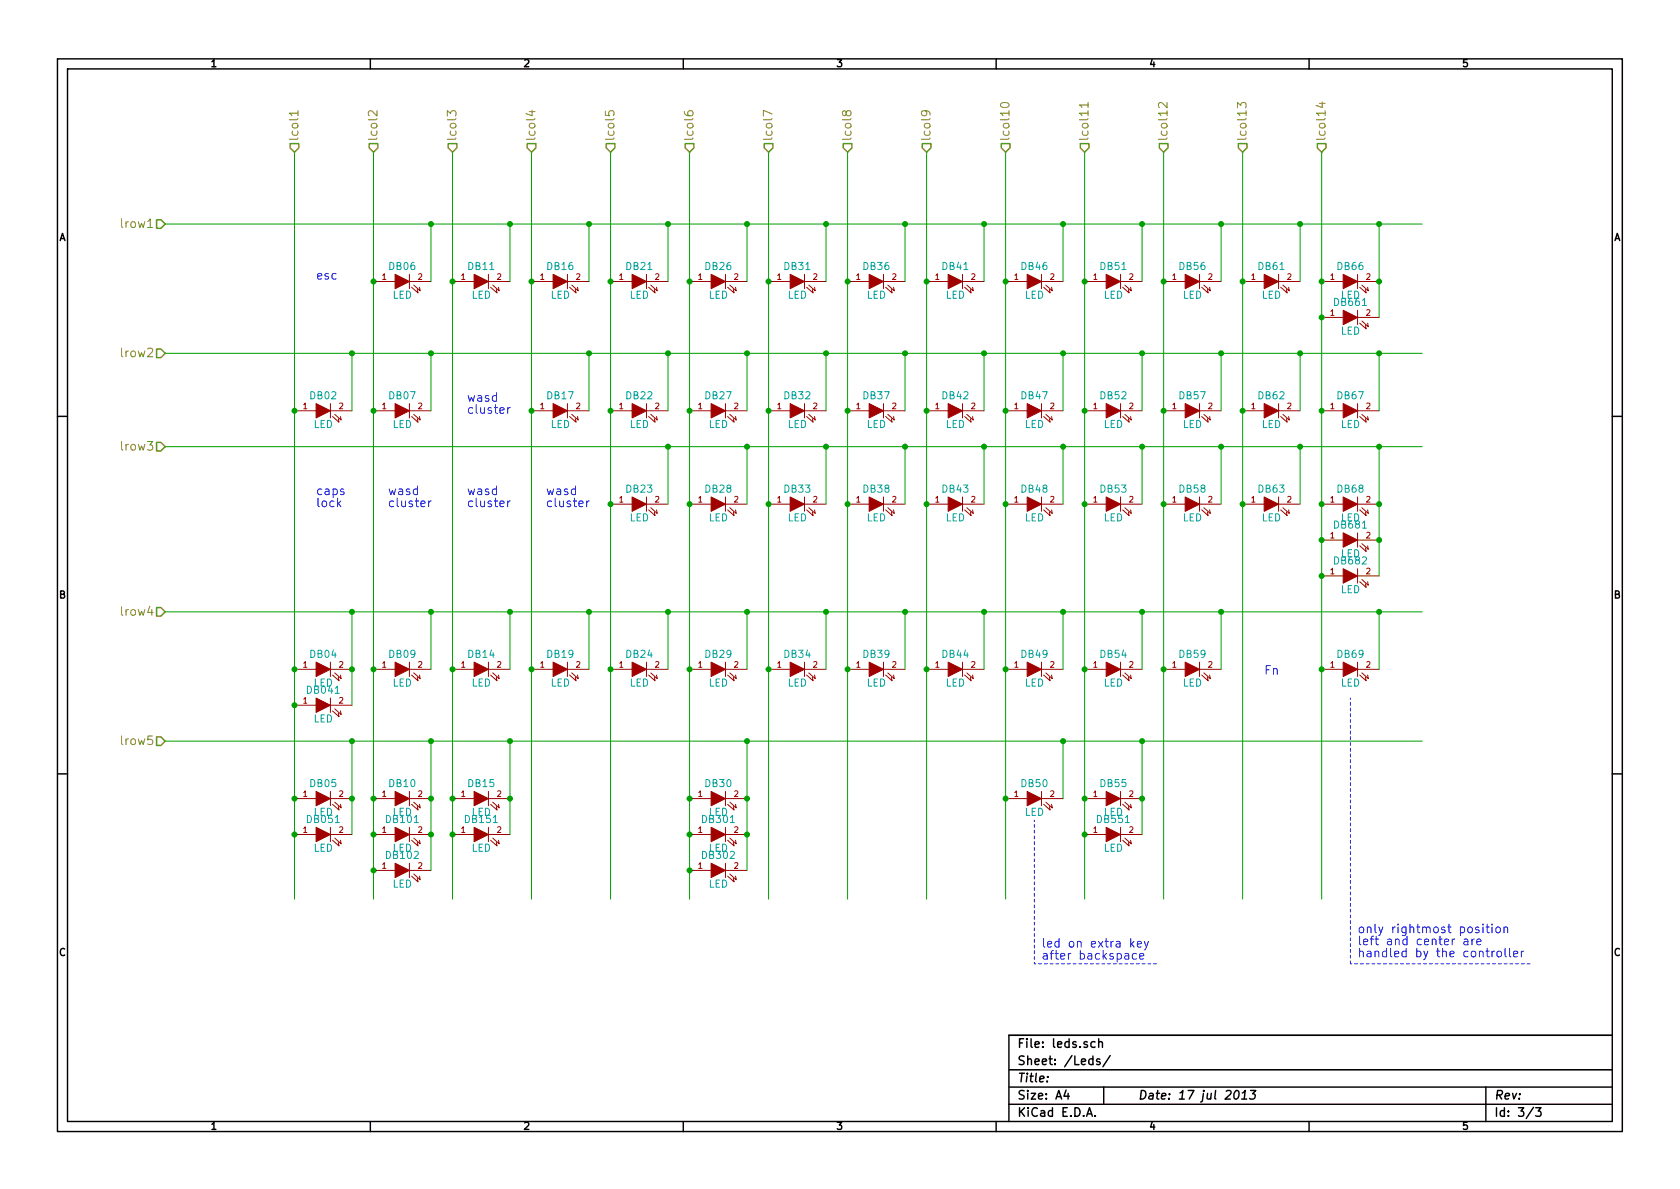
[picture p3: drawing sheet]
<svg xmlns="http://www.w3.org/2000/svg" width="297mm" height="210mm" viewBox="0 0 297 210" stroke-linecap="round" stroke-linejoin="round" font-family="sans-serif">
<g fill="none" stroke="#000" stroke-width=".25">
<path d="M10.2 10.4h276.6v189.7h-276.6zM11.9 12.2h273.2v186.1h-273.2zM65.5 10.4v1.8M120.8 10.4v1.8M176.1 10.4v1.8M231.4 10.4v1.8M10.2 73.6h1.7M285.1 73.6h1.7M10.2 136.8h1.7M285.1 136.8h1.7M65.5 198.3v1.8M120.8 198.3v1.8"/>
<path d="M176.1 198.3v1.8M178.4 189.2h106.7M178.4 195.3h106.7M178.4 192.2h106.7M185.2 190.4v.1M188.5 192.8l-.4 1h1M188.8 193.3v1.1M192.1 197.4l.5-1.5 .5 1.5M192.3 197h.7M193.2 187.3a.48 .48 0 0 0-.6 .1v.7l.2 .2 .4-.1M193.2 186.7v1.6M193.6 197.3v.1"/>
<path d="M193.6 184.3a.48 .48 0 0 0-.6 0v.8l.2 .1 .4-.1M194.3 184.3a.36 .36 0 0 1 .6 .1v.8M194.3 183.7v1.5M194.5 187.3l-.4-.1-.2 .3 .1 .2 .5 .1v.4h-.6M195.1 192.2v3.1M196.3 186.7l-1.3 1.9M218.4 193l.4-.2a.88 .88 0 0 1-.3 1.6l-.3-.3a1.19 1.19 0 0 1 .2-1.1zM219.5 194.4h.9M219.7 193.3l.5-.5-.2 1.6M221.1 192.8h.9l-.5 .6 .3 .1 .1 .2v.4l-.3 .3-.7-.2M231.4 198.3v1.8M262.7 192.2v6.1"/>
<path d="M271.1 195.8l-1.3 2M271.5 195.9h1l-.5 .6 .4 .1v.7l-.2 .1-.7-.1M285.1 183.1h-106.7v15.2"/>
</g>
<g fill="none" stroke="#a00000" stroke-width=".18">
<path d="M66 49.8h3.8M72.4 49.8h3.8M72.4 48.5v2.5M72.8 50.8l1.1 1-.1-.6M73.2 50.4l1.1 1-.1-.6M80 49.8h3.8M86.4 49.8h3.8M86.4 48.5v2.5M86.7 50.8l1.2 1-.1-.6M87.1 50.4l1.2 1-.2-.6M94 49.8h3.8M100.3 49.8h3.8"/>
<path d="M100.3 48.5v2.5M100.7 50.8l1.2 1-.2-.6M101.1 50.4l1.1 1-.1-.6M107.9 49.8h3.9M114.3 48.5v2.5M114.3 49.8h3.8M114.7 50.8l1.1 1-.1-.6M115.1 50.4l1.1 1-.1-.6M121.9 49.8h3.8M128.3 49.8h3.8M128.3 48.5v2.5M128.7 50.8l1.1 1-.1-.6"/>
<path d="M129 50.4l1.2 1-.2-.6M135.9 49.8h3.8M142.2 49.8h3.8M142.2 48.5v2.5M142.6 50.8l1.2 1-.2-.6M143 50.4l1.1 1-.1-.6M149.9 49.8h3.8M156.2 49.8h3.8M156.2 48.5v2.5M156.6 50.8l1.1 1-.1-.6M157 50.4l1.1 1-.1-.6M163.8 49.8h3.8"/>
<path d="M170.2 49.8h3.8M170.2 48.5v2.5M170.6 50.8l1.1 1-.1-.6M170.9 50.4l1.2 1-.1-.6M177.8 49.8h3.8M184.1 49.8h3.9M184.1 48.5v2.5M184.5 50.8l1.2 1-.2-.6M184.9 50.4l1.2 1-.2-.6M191.8 49.8h3.8M198.1 49.8h3.8M198.1 48.5v2.5"/>
<path d="M198.5 50.8l1.1 1-.1-.6M198.9 50.4l1.1 1-.1-.6M205.7 49.8h3.8M212.1 49.8h3.8M212.1 48.5v2.5M212.5 50.8l1.1 1-.1-.6M212.9 50.4l1.1 1-.1-.6M219.7 49.8h3.8M226.1 49.8h3.8M226.1 48.5v2.5M226.4 50.8l1.2 1-.1-.6M226.8 50.4l1.2 1-.2-.6"/>
<path d="M233.7 49.8h3.8M233.7 56.1h3.8M240 49.8h3.8M240 48.5v2.5M240 54.9v2.5M240 56.1h3.8M240.4 50.8l1.2 1-.2-.6M240.4 57.1l1.2 1.1-.2-.7M240.8 50.4l1.1 1-.1-.6M240.8 56.8l1.1 1-.1-.7M52.1 72.6h3.8M58.4 72.6h3.8"/>
<path d="M58.4 71.4v2.5M58.8 73.7l1.1 1-.1-.7M59.2 73.3l1.1 1-.1-.6M66 72.6h3.8M72.4 71.4v2.5M72.4 72.6h3.8M72.8 73.7l1.1 1-.1-.7M73.2 73.3l1.1 1-.1-.6M94 72.6h3.8M100.3 71.4v2.5M100.3 72.6h3.8M100.7 73.7l1.2 1-.2-.7"/>
<path d="M101.1 73.3l1.1 1-.1-.6M107.9 72.6h3.9M114.3 71.4v2.5M114.3 72.6h3.8M114.7 73.7l1.1 1-.1-.7M115.1 73.3l1.1 1-.1-.6M121.9 72.6h3.8M128.3 71.4v2.5M128.3 72.6h3.8M128.7 73.7l1.1 1-.1-.7M129 73.3l1.2 1-.2-.6M135.9 72.6h3.8"/>
<path d="M142.2 71.4v2.5M142.2 72.6h3.8M142.6 73.7l1.2 1-.2-.7M143 73.3l1.1 1-.1-.6M149.9 72.6h3.8M156.2 71.4v2.5M156.2 72.6h3.8M156.6 73.7l1.1 1-.1-.7M157 73.3l1.1 1-.1-.6M163.8 72.6h3.8M170.2 71.4v2.5M170.2 72.6h3.8"/>
<path d="M170.6 73.7l1.1 1-.1-.7M170.9 73.3l1.2 1-.1-.6M177.8 72.6h3.8M184.1 71.4v2.5M184.1 72.6h3.9M184.5 73.7l1.2 1-.2-.7M184.9 73.3l1.2 1-.2-.6M191.8 72.6h3.8M198.1 71.4v2.5M198.1 72.6h3.8M198.5 73.7l1.1 1-.1-.7M198.9 73.3l1.1 1-.1-.6"/>
<path d="M205.7 72.6h3.8M212.1 71.4v2.5M212.1 72.6h3.8M212.5 73.7l1.1 1-.1-.7M212.9 73.3l1.1 1-.1-.6M219.7 72.6h3.8M226.1 71.4v2.5M226.1 72.6h3.8M226.4 73.7l1.2 1-.1-.7M226.8 73.3l1.2 1-.2-.6M233.7 72.6h3.8M240 71.4v2.5"/>
<path d="M240 72.6h3.8M240.4 73.7l1.2 1-.2-.7M240.8 73.3l1.1 1-.1-.6M107.9 89.1h3.9M114.3 87.9v2.5M114.3 89.1h3.8M114.7 90.2l1.1 1-.1-.7M115.1 89.8l1.1 1-.1-.6M121.9 89.1h3.8M128.3 87.9v2.5M128.3 89.1h3.8M128.7 90.2l1.1 1-.1-.7"/>
<path d="M129 89.8l1.2 1-.2-.6M135.9 89.1h3.8M142.2 87.9v2.5M142.2 89.1h3.8M142.6 90.2l1.2 1-.2-.7M143 89.8l1.1 1-.1-.6M149.9 89.1h3.8M156.2 87.9v2.5M156.2 89.1h3.8M156.6 90.2l1.1 1-.1-.7M157 89.8l1.1 1-.1-.6M163.8 89.1h3.8"/>
<path d="M170.2 87.9v2.5M170.2 89.1h3.8M170.6 90.2l1.1 1-.1-.7M170.9 89.8l1.2 1-.1-.6M177.8 89.1h3.8M184.1 87.9v2.5M184.1 89.1h3.9M184.5 90.2l1.2 1-.2-.7M184.9 89.8l1.2 1-.2-.6M191.8 89.1h3.8M198.1 87.9v2.5M198.1 89.1h3.8"/>
<path d="M198.5 90.2l1.1 1-.1-.7M198.9 89.8l1.1 1-.1-.6M205.7 89.1h3.8M212.1 87.9v2.5M212.1 89.1h3.8M212.5 90.2l1.1 1-.1-.7M212.9 89.8l1.1 1-.1-.6M219.7 89.1h3.8M226.1 87.9v2.5M226.1 89.1h3.8M226.4 90.2l1.2 1-.1-.7M226.8 89.8l1.2 1-.2-.6"/>
<path d="M233.7 89.1h3.8M233.7 95.5h3.8M240 87.9v2.5M240 94.2v2.6M240 89.1h3.8M240 95.5h3.8M240.4 90.2l1.2 1-.2-.7M240.4 96.5l1.2 1-.2-.6M240.8 89.8l1.1 1-.1-.6M240.8 96.1l1.1 1-.1-.6M52.1 118.4h3.8M58.4 117.1v2.5"/>
<path d="M58.4 118.4h3.8M58.8 119.4l1.1 1-.1-.6M59.2 119l1.1 1-.1-.6M66 118.4h3.8M72.4 117.1v2.5M72.4 118.4h3.8M72.8 119.4l1.1 1-.1-.6M73.2 119l1.1 1-.1-.6M80 118.4h3.8M86.4 117.1v2.5M86.4 118.4h3.8M86.7 119.4l1.2 1-.1-.6"/>
<path d="M87.1 119l1.2 1-.2-.6M94 118.4h3.8M100.3 117.1v2.5M100.3 118.4h3.8M100.7 119.4l1.2 1-.2-.6M101.1 119l1.1 1-.1-.6M107.9 118.4h3.9M114.3 117.1v2.5M114.3 118.4h3.8M114.7 119.4l1.1 1-.1-.6M115.1 119l1.1 1-.1-.6M121.9 118.4h3.8"/>
<path d="M128.3 117.1v2.5M128.3 118.4h3.8M128.7 119.4l1.1 1-.1-.6M129 119l1.2 1-.2-.6M135.9 118.4h3.8M142.2 117.1v2.5M142.2 118.4h3.8M142.6 119.4l1.2 1-.2-.6M143 119l1.1 1-.1-.6M149.9 118.4h3.8M156.2 117.1v2.5M156.2 118.4h3.8"/>
<path d="M156.6 119.4l1.1 1-.1-.6M157 119l1.1 1-.1-.6M163.8 118.4h3.8M170.2 117.1v2.5M170.2 118.4h3.8M170.6 119.4l1.1 1-.1-.6M170.9 119l1.2 1-.1-.6M177.8 118.4h3.8M184.1 117.1v2.5M184.1 118.4h3.9M184.5 119.4l1.2 1-.2-.6M184.9 119l1.2 1-.2-.6"/>
<path d="M191.8 118.4h3.8M198.1 117.1v2.5M198.1 118.4h3.8M198.5 119.4l1.1 1-.1-.6M198.9 119l1.1 1-.1-.6M205.7 118.4h3.8M212.1 117.1v2.5M212.1 118.4h3.8M212.5 119.4l1.1 1-.1-.6M212.9 119l1.1 1-.1-.6M233.7 118.4h3.8M233.7 101.8h3.8"/>
<path d="M240 100.6v2.5M240 117.1v2.5M240 118.4h3.8M240 101.8h3.8M240.4 119.4l1.2 1-.2-.6M240.4 102.9l1.2 1-.2-.7M240.8 119l1.1 1-.1-.6M240.8 102.5l1.1 1-.1-.6M52.1 124.7h3.8M58.4 123.4v2.6M58.4 139.9v2.6M58.4 124.7h3.8"/>
<path d="M58.8 125.7l1.1 1-.1-.6M59.2 125.3l1.1 1.1-.1-.7M72.4 139.9v2.6M86.4 139.9v2.6M128.3 139.9v2.6M184.1 139.9v2.6M198.1 139.9v2.6M52.1 141.2h3.8M52.1 147.6h3.8M58.4 146.3v2.5M58.4 141.2h3.8M58.4 147.6h3.8"/>
<path d="M58.8 142.2l1.1 1.1-.1-.7M58.8 148.6l1.1 1-.1-.6M59.2 141.9l1.1 1-.1-.7M59.2 148.2l1.1 1-.1-.6M66 141.2h3.8M66 147.6h3.8M66 153.9h3.8M72.4 146.3v2.5M72.4 152.6v2.6M72.4 141.2h3.8M72.4 147.6h3.8M72.4 153.9h3.8"/>
<path d="M72.8 142.2l1.1 1.1-.1-.7M72.8 148.6l1.1 1-.1-.6M72.8 154.9l1.1 1.1-.1-.7M73.2 141.9l1.1 1-.1-.7M73.2 148.2l1.1 1-.1-.6M73.2 154.6l1.1 1-.1-.7M80 141.2h3.8M80 147.6h3.8M86.4 146.3v2.5M86.4 141.2h3.8M86.4 147.6h3.8M86.7 142.2l1.2 1.1-.1-.7"/>
<path d="M86.7 148.6l1.2 1-.1-.6M87.1 141.9l1.2 1-.2-.7M87.1 148.2l1.2 1-.2-.6M121.9 141.2h3.8M121.9 147.6h3.8M121.9 153.9h3.8M128.3 146.3v2.5M128.3 152.6v2.6M128.3 141.2h3.8M128.3 147.6h3.8M128.3 153.9h3.8M128.7 142.2l1.1 1.1-.1-.7"/>
<path d="M128.7 148.6l1.1 1-.1-.6M128.7 154.9l1.1 1.1-.1-.7M129 141.9l1.2 1-.2-.7M129 148.2l1.2 1-.2-.6M129 154.6l1.2 1-.2-.7M177.8 141.2h3.8M184.1 141.2h3.9M184.5 142.2l1.2 1.1-.2-.7M184.9 141.9l1.2 1-.2-.7M191.8 141.2h3.8M191.8 147.6h3.8M198.1 146.3v2.5"/>
<path d="M198.1 141.2h3.8M198.1 147.6h3.8M198.5 142.2l1.1 1.1-.1-.7M198.5 148.6l1.1 1-.1-.6M198.9 141.9l1.1 1-.1-.7M198.9 148.2l1.1 1-.1-.6"/>
</g>
<g fill="#a00000" stroke="#a00000" stroke-width=".18">
<path d="M111.8 48.5l2.5 1.3-2.5 1.2z"/>
<path d="M125.7 48.5l2.6 1.3-2.6 1.2z"/>
<path d="M139.7 48.5l2.5 1.3-2.5 1.2z"/>
<path d="M153.7 48.5l2.5 1.3-2.5 1.2z"/>
<path d="M69.8 48.5l2.6 1.3-2.6 1.2z"/>
<path d="M83.8 48.5l2.6 1.3-2.6 1.2z"/>
<path d="M97.8 48.5l2.5 1.3-2.5 1.2z"/>
<path d="M223.5 48.5l2.6 1.3-2.6 1.2z"/>
<path d="M237.5 48.5l2.5 1.3-2.5 1.2z"/>
<path d="M167.6 48.5l2.6 1.3-2.6 1.2z"/>
<path d="M181.6 48.5l2.5 1.3-2.5 1.2z"/>
<path d="M195.6 48.5l2.5 1.3-2.5 1.2z"/>
<path d="M209.5 48.5l2.6 1.3-2.6 1.2z"/>
<path d="M111.8 71.4l2.5 1.2-2.5 1.3z"/>
<path d="M125.7 71.4l2.6 1.2-2.6 1.3z"/>
<path d="M139.7 71.4l2.5 1.2-2.5 1.3z"/>
<path d="M153.7 71.4l2.5 1.2-2.5 1.3z"/>
<path d="M55.9 71.4l2.5 1.2-2.5 1.3z"/>
<path d="M69.8 71.4l2.6 1.2-2.6 1.3z"/>
<path d="M97.8 71.4l2.5 1.2-2.5 1.3z"/>
<path d="M223.5 71.4l2.6 1.2-2.6 1.3z"/>
<path d="M237.5 71.4l2.5 1.2-2.5 1.3z"/>
<path d="M167.6 71.4l2.6 1.2-2.6 1.3z"/>
<path d="M181.6 71.4l2.5 1.2-2.5 1.3z"/>
<path d="M195.6 71.4l2.5 1.2-2.5 1.3z"/>
<path d="M209.5 71.4l2.6 1.2-2.6 1.3z"/>
<path d="M111.8 87.9l2.5 1.2-2.5 1.3z"/>
<path d="M125.7 87.9l2.6 1.2-2.6 1.3z"/>
<path d="M139.7 87.9l2.5 1.2-2.5 1.3z"/>
<path d="M153.7 87.9l2.5 1.2-2.5 1.3z"/>
<path d="M223.5 87.9l2.6 1.2-2.6 1.3z"/>
<path d="M237.5 87.9l2.5 1.2-2.5 1.3z"/>
<path d="M167.6 87.9l2.6 1.2-2.6 1.3z"/>
<path d="M181.6 87.9l2.5 1.2-2.5 1.3z"/>
<path d="M195.6 87.9l2.5 1.2-2.5 1.3z"/>
<path d="M209.5 87.9l2.6 1.2-2.6 1.3z"/>
<path d="M111.8 117.1l2.5 1.3-2.5 1.2z"/>
<path d="M125.7 117.1l2.6 1.3-2.6 1.2z"/>
<path d="M139.7 117.1l2.5 1.3-2.5 1.2z"/>
<path d="M153.7 117.1l2.5 1.3-2.5 1.2z"/>
<path d="M55.9 117.1l2.5 1.3-2.5 1.2z"/>
<path d="M69.8 117.1l2.6 1.3-2.6 1.2z"/>
<path d="M83.8 117.1l2.6 1.3-2.6 1.2z"/>
<path d="M97.8 117.1l2.5 1.3-2.5 1.2z"/>
<path d="M167.6 117.1l2.6 1.3-2.6 1.2z"/>
<path d="M181.6 117.1l2.5 1.3-2.5 1.2z"/>
<path d="M195.6 117.1l2.5 1.3-2.5 1.2z"/>
<path d="M209.5 117.1l2.6 1.3-2.6 1.2z"/>
<path d="M55.9 139.9l2.5 1.3-2.5 1.3z"/>
<path d="M69.8 139.9l2.6 1.3-2.6 1.3z"/>
<path d="M83.8 139.9l2.6 1.3-2.6 1.3z"/>
<path d="M181.6 139.9l2.5 1.3-2.5 1.3z"/>
<path d="M195.6 139.9l2.5 1.3-2.5 1.3z"/>
<path d="M125.7 139.9l2.6 1.3-2.6 1.3z"/>
<path d="M195.6 146.3l2.5 1.3-2.5 1.2z"/>
<path d="M125.7 146.3l2.6 1.3-2.6 1.2z"/>
<path d="M125.7 152.6l2.6 1.3-2.6 1.3z"/>
<path d="M55.9 146.3l2.5 1.3-2.5 1.2z"/>
<path d="M69.8 146.3l2.6 1.3-2.6 1.2z"/>
<path d="M69.8 152.6l2.6 1.3-2.6 1.3z"/>
<path d="M83.8 146.3l2.6 1.3-2.6 1.2z"/>
<path d="M237.5 117.1l2.5 1.3-2.5 1.2z"/>
<path d="M55.9 123.4l2.5 1.3-2.5 1.3z"/>
<path d="M237.5 54.9l2.5 1.2-2.5 1.3z"/>
<path d="M237.5 94.2l2.5 1.3-2.5 1.3z"/>
<path d="M237.5 100.6l2.5 1.2-2.5 1.3z"/>
</g>
<g fill="none" stroke="#00f" stroke-width=".18">
<path d="M89.8 72.1v1M90.2 72.1l-.3 .1-.1 .2M75.8 88.6v1M76.2 88.6l-.3 .1-.1 .2M89.8 88.6v1M90.2 88.6l-.3 .1-.1 .2M103.7 88.6v1M104.2 88.6l-.3 .1-.2 .2M199.9 166v1.5M200.1 166.9l.4 .6M200.5 166.5l-.6 .6M200.9 168.7a.48 .48 0 0 0-.6 .1v.7l.2 .1 .4-.1"/>
<path d="M201.1 167l.7-.2v-.3h-.5l-.2 .2 .1 .7h.6M201.5 169.1l.7-.1v-.3l-.5-.1-.2 .2 .1 .7h.6M202.3 166.5l.4 1M203 166.5l-.5 1.4-.2 .1M258.9 166.1h.6v1M259.5 166.4l-.5 .1a.3 .3 0 0 0-.2 .3 .3 .3 0 0 0 .2 .3l.5-.1M260.2 166.1v1M260.7 166.1h-.3l-.2 .3M261.1 166.6l.7-.2v-.3h-.5l-.2 .2 .1 .7h.6M262.2 163.4v.2M262.2 163.9v1M262.7 163.9h.6"/>
<path d="M262.9 163.4v1.3l.4 .2M263.8 163.4v.2M263.8 163.9v1M264.2 168.2l-.2 .1-.2 .2M264.5 164.1l.3-.2 .4 .2v.7l-.2 .1-.5-.1zM264.7 168.3l.3-.1 .4 .1v.8l-.2 .1-.5-.1zM265.9 164.1l.1-.1a.36 .36 0 0 1 .6 .2v.7M265.9 163.9v1M266.1 167.7v1.3l.2 .2M266.9 167.7v1.3l.2 .2M267.6 168.7l.8-.1-.1-.3-.5-.1-.2 .2 .1 .7h.6M269 168.2v1"/>
<path d="M269.4 168.2l-.3 .1-.1 .2"/>
</g>
<g fill="none" stroke="#00a000" stroke-width=".18">
<path d="M29.2 39.6h222.3M52.1 26.9v132.1M66 26.9v132.1M76.2 39.6v10.2M80 26.9v132.1M90.2 39.6v10.2M94 26.9v132.1M104.1 39.6v10.2M107.9 26.9v132.1M118.1 39.6v10.2M121.9 26.9v132.1M132.1 39.6v10.2"/>
<path d="M135.9 26.9v132.1M146 39.6v10.2M149.9 26.9v132.1M160 39.6v10.2M163.8 26.9v132.1M174 39.6v10.2M177.8 26.9v132.1M188 39.6v10.2M191.8 26.9v132.1M201.9 39.6v10.2M205.7 26.9v132.1M215.9 39.6v10.2"/>
<path d="M219.7 26.9v132.1M229.9 39.6v10.2M233.7 26.9v132.1M243.8 39.6v16.5M29.2 62.5h222.3M29.2 79h222.3M62.2 62.5v10.1M76.2 62.5v10.1M104.1 62.5v10.1M118.1 62.5v10.1M118.1 79v10.1M132.1 62.5v10.1"/>
<path d="M132.1 79v10.1M146 62.5v10.1M146 79v10.1M160 62.5v10.1M160 79v10.1M174 62.5v10.1M174 79v10.1M188 62.5v10.1M188 79v10.1M201.9 62.5v10.1M201.9 79v10.1M215.9 62.5v10.1"/>
<path d="M215.9 79v10.1M229.9 62.5v10.1M229.9 79v10.1M243.8 62.5v10.1M243.8 79v22.8M29.2 108.2h222.3M62.2 108.2v16.5M76.2 108.2v10.2M90.2 108.2v10.2M104.1 108.2v10.2M118.1 108.2v10.2M132.1 108.2v10.2"/>
<path d="M146 108.2v10.2M160 108.2v10.2M174 108.2v10.2M188 108.2v10.2M201.9 108.2v10.2M215.9 108.2v10.2M243.8 108.2v10.2M29.2 131.1h222.3M62.2 131.1v16.5M76.2 131.1v22.8M90.2 131.1v16.5M132.1 131.1v22.8"/>
<path d="M188 131.1v10.1M201.9 131.1v16.5"/>
</g>
<g fill="#00a000" stroke="#00a000" stroke-width=".25">
<circle cx="66" cy="49.8" r=".41"/>
<circle cx="76.2" cy="39.6" r=".41"/>
<circle cx="80" cy="49.8" r=".41"/>
<circle cx="90.2" cy="39.6" r=".41"/>
<circle cx="94" cy="49.8" r=".41"/>
<circle cx="104.1" cy="39.6" r=".41"/>
<circle cx="107.9" cy="49.8" r=".41"/>
<circle cx="118.1" cy="39.6" r=".41"/>
<circle cx="121.9" cy="49.8" r=".41"/>
<circle cx="132.1" cy="39.6" r=".41"/>
<circle cx="135.9" cy="49.8" r=".41"/>
<circle cx="146" cy="39.6" r=".41"/>
<circle cx="149.9" cy="49.8" r=".41"/>
<circle cx="160" cy="39.6" r=".41"/>
<circle cx="163.8" cy="49.8" r=".41"/>
<circle cx="174" cy="39.6" r=".41"/>
<circle cx="177.8" cy="49.8" r=".41"/>
<circle cx="188" cy="39.6" r=".41"/>
<circle cx="191.8" cy="49.8" r=".41"/>
<circle cx="201.9" cy="39.6" r=".41"/>
<circle cx="205.7" cy="49.8" r=".41"/>
<circle cx="215.9" cy="39.6" r=".41"/>
<circle cx="219.7" cy="49.8" r=".41"/>
<circle cx="229.9" cy="39.6" r=".41"/>
<circle cx="233.7" cy="49.8" r=".41"/>
<circle cx="243.8" cy="39.6" r=".41"/>
<circle cx="52.1" cy="72.6" r=".41"/>
<circle cx="62.2" cy="62.5" r=".41"/>
<circle cx="66" cy="72.6" r=".41"/>
<circle cx="76.2" cy="62.5" r=".41"/>
<circle cx="94" cy="72.6" r=".41"/>
<circle cx="104.1" cy="62.5" r=".41"/>
<circle cx="107.9" cy="72.6" r=".41"/>
<circle cx="118.1" cy="62.5" r=".41"/>
<circle cx="121.9" cy="72.6" r=".41"/>
<circle cx="132.1" cy="62.5" r=".41"/>
<circle cx="135.9" cy="72.6" r=".41"/>
<circle cx="146" cy="62.5" r=".41"/>
<circle cx="149.9" cy="72.6" r=".41"/>
<circle cx="160" cy="62.5" r=".41"/>
<circle cx="163.8" cy="72.6" r=".41"/>
<circle cx="174" cy="62.5" r=".41"/>
<circle cx="177.8" cy="72.6" r=".41"/>
<circle cx="188" cy="62.5" r=".41"/>
<circle cx="191.8" cy="72.6" r=".41"/>
<circle cx="201.9" cy="62.5" r=".41"/>
<circle cx="205.7" cy="72.6" r=".41"/>
<circle cx="215.9" cy="62.5" r=".41"/>
<circle cx="219.7" cy="72.6" r=".41"/>
<circle cx="229.9" cy="62.5" r=".41"/>
<circle cx="233.7" cy="72.6" r=".41"/>
<circle cx="243.8" cy="62.5" r=".41"/>
<circle cx="52.1" cy="118.4" r=".41"/>
<circle cx="62.2" cy="108.2" r=".41"/>
<circle cx="66" cy="118.4" r=".41"/>
<circle cx="76.2" cy="108.2" r=".41"/>
<circle cx="80" cy="118.4" r=".41"/>
<circle cx="90.2" cy="108.2" r=".41"/>
<circle cx="94" cy="118.4" r=".41"/>
<circle cx="104.1" cy="108.2" r=".41"/>
<circle cx="107.9" cy="118.4" r=".41"/>
<circle cx="118.1" cy="108.2" r=".41"/>
<circle cx="121.9" cy="118.4" r=".41"/>
<circle cx="132.1" cy="108.2" r=".41"/>
<circle cx="135.9" cy="118.4" r=".41"/>
<circle cx="146" cy="108.2" r=".41"/>
<circle cx="149.9" cy="118.4" r=".41"/>
<circle cx="160" cy="108.2" r=".41"/>
<circle cx="163.8" cy="118.4" r=".41"/>
<circle cx="174" cy="108.2" r=".41"/>
<circle cx="177.8" cy="118.4" r=".41"/>
<circle cx="188" cy="108.2" r=".41"/>
<circle cx="191.8" cy="118.4" r=".41"/>
<circle cx="201.9" cy="108.2" r=".41"/>
<circle cx="205.7" cy="118.4" r=".41"/>
<circle cx="215.9" cy="108.2" r=".41"/>
<circle cx="107.9" cy="89.1" r=".41"/>
<circle cx="118.1" cy="79" r=".41"/>
<circle cx="121.9" cy="89.1" r=".41"/>
<circle cx="132.1" cy="79" r=".41"/>
<circle cx="135.9" cy="89.1" r=".41"/>
<circle cx="146" cy="79" r=".41"/>
<circle cx="149.9" cy="89.1" r=".41"/>
<circle cx="160" cy="79" r=".41"/>
<circle cx="163.8" cy="89.1" r=".41"/>
<circle cx="174" cy="79" r=".41"/>
<circle cx="177.8" cy="89.1" r=".41"/>
<circle cx="188" cy="79" r=".41"/>
<circle cx="191.8" cy="89.1" r=".41"/>
<circle cx="201.9" cy="79" r=".41"/>
<circle cx="205.7" cy="89.1" r=".41"/>
<circle cx="215.9" cy="79" r=".41"/>
<circle cx="219.7" cy="89.1" r=".41"/>
<circle cx="229.9" cy="79" r=".41"/>
<circle cx="233.7" cy="89.1" r=".41"/>
<circle cx="243.8" cy="79" r=".41"/>
<circle cx="52.1" cy="141.2" r=".41"/>
<circle cx="62.2" cy="131.1" r=".41"/>
<circle cx="66" cy="141.2" r=".41"/>
<circle cx="76.2" cy="131.1" r=".41"/>
<circle cx="80" cy="141.2" r=".41"/>
<circle cx="90.2" cy="131.1" r=".41"/>
<circle cx="132.1" cy="131.1" r=".41"/>
<circle cx="177.8" cy="141.2" r=".41"/>
<circle cx="188" cy="131.1" r=".41"/>
<circle cx="191.8" cy="141.2" r=".41"/>
<circle cx="201.9" cy="131.1" r=".41"/>
<circle cx="121.9" cy="141.2" r=".41"/>
<circle cx="201.9" cy="141.2" r=".41"/>
<circle cx="191.8" cy="147.6" r=".41"/>
<circle cx="132.1" cy="141.2" r=".41"/>
<circle cx="132.1" cy="147.6" r=".41"/>
<circle cx="121.9" cy="147.6" r=".41"/>
<circle cx="121.9" cy="153.9" r=".41"/>
<circle cx="62.2" cy="141.2" r=".41"/>
<circle cx="52.1" cy="147.6" r=".41"/>
<circle cx="76.2" cy="141.2" r=".41"/>
<circle cx="76.2" cy="147.6" r=".41"/>
<circle cx="66" cy="147.6" r=".41"/>
<circle cx="66" cy="153.9" r=".41"/>
<circle cx="80" cy="147.6" r=".41"/>
<circle cx="90.2" cy="141.2" r=".41"/>
<circle cx="233.7" cy="118.4" r=".41"/>
<circle cx="243.8" cy="108.2" r=".41"/>
<circle cx="62.2" cy="118.4" r=".41"/>
<circle cx="52.1" cy="124.7" r=".41"/>
<circle cx="243.8" cy="49.8" r=".41"/>
<circle cx="233.7" cy="56.1" r=".41"/>
<circle cx="243.8" cy="89.1" r=".41"/>
<circle cx="243.8" cy="95.5" r=".41"/>
<circle cx="233.7" cy="95.5" r=".41"/>
<circle cx="233.7" cy="101.8" r=".41"/>
</g>
<path d="M238.8 123.4v47M182.9 145v25.4M182.9 170.4h21.6M238.8 170.4h31.7" fill="none" stroke="#00f" stroke-width=".18" stroke-dasharray=".5" stroke-dashoffset=".3"/>
<g fill="none" stroke="#808000" stroke-width=".25">
<path d="M27.7 38.9h.7l.8 .7-.8 .8h-.7zM51.3 25.4h1.5v.8l-.7 .7-.8-.7zM65.3 25.4h1.5v.8l-.8 .7-.7-.7zM79.2 25.4h1.6v.8l-.8 .7-.8-.7zM93.2 25.4h1.5v.8l-.7 .7-.8-.7zM107.2 25.4h1.5v.8l-.8 .7-.7-.7zM121.2 25.4h1.5v.8l-.8 .7-.7-.7zM135.1 25.4h1.6v.8l-.8 .7-.8-.7zM149.1 25.4h1.5v.8l-.7 .7-.8-.7zM163.1 25.4h1.5v.8l-.8 .7-.7-.7zM177 25.4h1.6v.8l-.8 .7-.8-.7zM191 25.4h1.5v.8l-.7 .7-.8-.7z"/>
<path d="M205 25.4h1.5v.8l-.8 .7-.7-.7zM218.9 25.4h1.6v.8l-.8 .7-.8-.7zM232.9 25.4h1.5v.8l-.7 .7-.8-.7zM27.7 61.7h.7l.8 .8-.8 .7h-.7zM27.7 78.2h.7l.8 .8-.8 .8h-.7zM27.7 107.4h.7l.8 .8-.8 .8h-.7zM27.7 130.3h.7l.8 .8-.8 .7h-.7z"/>
</g>
<g fill="none" stroke="#808000" stroke-width=".18">
<path d="M52.7 19.6v.9M66.6 19.6v.9l-.8-.8-.2-.1-.3 .1-.2 .2v.3l.2 .3M93.6 19.7h1M94.1 19.5v1l-1.1-.4M107 19.7v.7l.8 .1-.2-.3 .1-.5 .2-.1 .5 .1 .2 .2-.2 .6M121 19.7a.62 .62 0 0 0 .7 .8h.6l.2-.3-.1-.5h-.7a.48 .48 0 0 0 0 .7l.2 .1M149.6 19.9l.3-.3h.3l.3 .3v.3l-.2 .2-.4 .1-.3-.3-.1-.5-.2-.1-.2 .1a.48 .48 0 0 0 0 .7l.2 .1 .3-.3M163.6 19.6l.3 .3-.1 .4-.2 .2-.5-.1a.48 .48 0 0 1 0-.7 1.16 1.16 0 0 1 1.3 .2v.4M177 18.4a.98 .98 0 0 1 1.4 .1 .82 .82 0 0 1-.6 .6 .82 .82 0 0 1-.8-.3zM192.4 18.6h-1.5l.4 .4M192.4 18.1v.9M206.3 18.1v1l-.8-.9-.2-.1-.3 .1-.2 .2v.4l.2 .2"/>
<path d="M218.8 19.1v-1l.6 .5 .1-.4h.7l.1 .2-.1 .7M233.3 18.3h1M233.8 18.1v.9l-1.1-.4M52.7 20h-1.5l.4 .5M79.1 20.5v-.9l.6 .5 .1-.4h.7l.1 .2-.1 .6M136.5 20.2l-1.5-.7v1"/>
</g>
<g font-size="2.1" fill="#808000">
<text x="52.8" y="25" transform="rotate(-90 52.8 25)">lcol1</text>
<text x="66.8" y="25" transform="rotate(-90 66.8 25)">lcol2</text>
<text x="80.8" y="25" transform="rotate(-90 80.8 25)">lcol3</text>
<text x="94.7" y="25" transform="rotate(-90 94.7 25)">lcol4</text>
<text x="108.7" y="25" transform="rotate(-90 108.7 25)">lcol5</text>
<text x="122.7" y="25" transform="rotate(-90 122.7 25)">lcol6</text>
<text x="136.7" y="25" transform="rotate(-90 136.7 25)">lcol7</text>
<text x="150.6" y="25" transform="rotate(-90 150.6 25)">lcol8</text>
<text x="164.6" y="25" transform="rotate(-90 164.6 25)">lcol9</text>
<text x="178.6" y="25" transform="rotate(-90 178.6 25)">lcol10</text>
<text x="192.5" y="25" transform="rotate(-90 192.5 25)">lcol11</text>
<text x="206.5" y="25" transform="rotate(-90 206.5 25)">lcol12</text>
<text x="220.5" y="25" transform="rotate(-90 220.5 25)">lcol13</text>
<text x="234.4" y="25" transform="rotate(-90 234.4 25)">lcol14</text>
<text x="21.7" y="40.4">lrow1</text>
<text x="21.7" y="63.2">lrow2</text>
<text x="21.7" y="79.8">lrow3</text>
<text x="21.7" y="109">lrow4</text>
<text x="21.7" y="131.8">lrow5</text>
</g>
<g font-size="2.1" fill="#00f">
<text x="55.9" y="49.5">esc</text>
<text x="82.5" y="71.1">wasd</text>
<text x="82.5" y="73.2">cluster</text>
<text x="55.9" y="87.6">caps</text>
<text x="55.9" y="89.8">lock</text>
<text x="68.6" y="87.6">wasd</text>
<text x="68.6" y="89.8">cluster</text>
<text x="82.5" y="87.6">wasd</text>
<text x="82.5" y="89.8">cluster</text>
<text x="96.5" y="87.6">wasd</text>
<text x="96.5" y="89.8">cluster</text>
<text x="223.5" y="119.4">Fn</text>
<text x="184.1" y="167.6">led on extra key</text>
<text x="240" y="165.1">only rightmost position</text>
<text x="240" y="167.2">left and center are</text>
<text x="184.1" y="169.8">after backspace</text>
<text x="240" y="169.4">handled by the controller</text>
</g>
<g font-size="2.1">
<text x="179.9" y="185.4">File: leds.sch</text>
<text x="179.9" y="191.5">Title:</text>
<text x="179.9" y="188.4">Sheet: /Leds/</text>
<text x="179.9" y="197.6">KiCad E.D.A.</text>
<text x="179.9" y="194.5">Size: A4</text>
<text x="201.2" y="194.5">Date: 17 jul 2013</text>
<text x="264.2" y="194.5">Rev:</text>
<text x="264.2" y="197.6">Id: 3/3</text>
</g>
<g font-size="1.8">
<text x="37.3" y="11.9">1</text>
<text x="92.7" y="11.9">2</text>
<text x="148" y="11.9">3</text>
<text x="203.3" y="11.9">4</text>
<text x="258.6" y="11.9">5</text>
<text x="10.4" y="42.7">A</text>
<text x="285.3" y="42.7">A</text>
<text x="10.4" y="105.9">B</text>
<text x="285.3" y="105.9">B</text>
<text x="10.4" y="169.1">C</text>
<text x="285.3" y="169.1">C</text>
<text x="37.3" y="199.8">1</text>
<text x="92.7" y="199.8">2</text>
<text x="148" y="199.8">3</text>
<text x="203.3" y="199.8">4</text>
<text x="258.6" y="199.8">5</text>
</g>
<g font-size="1.8" fill="#00a0a0">
<text x="68.9" y="47.8">DB06</text>
<text x="82.8" y="47.8">DB11</text>
<text x="96.8" y="47.8">DB16</text>
<text x="110.8" y="47.8">DB21</text>
<text x="124.7" y="47.8">DB26</text>
<text x="138.7" y="47.8">DB31</text>
<text x="152.7" y="47.8">DB36</text>
<text x="166.6" y="47.8">DB41</text>
<text x="180.6" y="47.8">DB46</text>
<text x="194.6" y="47.8">DB51</text>
<text x="208.6" y="47.8">DB56</text>
<text x="222.5" y="47.8">DB61</text>
<text x="236.5" y="47.8">DB66</text>
<text x="69.4" y="52.9">LED</text>
<text x="83.3" y="52.9">LED</text>
<text x="97.3" y="52.9">LED</text>
<text x="111.3" y="52.9">LED</text>
<text x="125.2" y="52.9">LED</text>
<text x="139.2" y="52.9">LED</text>
<text x="153.2" y="52.9">LED</text>
<text x="167.2" y="52.9">LED</text>
<text x="181.1" y="52.9">LED</text>
<text x="195.1" y="52.9">LED</text>
<text x="209.1" y="52.9">LED</text>
<text x="223" y="52.9">LED</text>
<text x="237" y="52.9">LED</text>
<text x="236" y="54.1">DB661</text>
<text x="237" y="59.2">LED</text>
<text x="54.9" y="70.7">DB02</text>
<text x="68.9" y="70.7">DB07</text>
<text x="96.8" y="70.7">DB17</text>
<text x="110.8" y="70.7">DB22</text>
<text x="124.7" y="70.7">DB27</text>
<text x="138.7" y="70.7">DB32</text>
<text x="152.7" y="70.7">DB37</text>
<text x="166.6" y="70.7">DB42</text>
<text x="180.6" y="70.7">DB47</text>
<text x="194.6" y="70.7">DB52</text>
<text x="208.6" y="70.7">DB57</text>
<text x="222.5" y="70.7">DB62</text>
<text x="236.5" y="70.7">DB67</text>
<text x="55.4" y="75.7">LED</text>
<text x="69.4" y="75.7">LED</text>
<text x="97.3" y="75.7">LED</text>
<text x="111.3" y="75.7">LED</text>
<text x="125.2" y="75.7">LED</text>
<text x="139.2" y="75.7">LED</text>
<text x="153.2" y="75.7">LED</text>
<text x="167.2" y="75.7">LED</text>
<text x="181.1" y="75.7">LED</text>
<text x="195.1" y="75.7">LED</text>
<text x="209.1" y="75.7">LED</text>
<text x="223" y="75.7">LED</text>
<text x="237" y="75.7">LED</text>
<text x="110.8" y="87.2">DB23</text>
<text x="124.7" y="87.2">DB28</text>
<text x="138.7" y="87.2">DB33</text>
<text x="152.7" y="87.2">DB38</text>
<text x="166.6" y="87.2">DB43</text>
<text x="180.6" y="87.2">DB48</text>
<text x="194.6" y="87.2">DB53</text>
<text x="208.6" y="87.2">DB58</text>
<text x="222.5" y="87.2">DB63</text>
<text x="236.5" y="87.2">DB68</text>
<text x="111.3" y="92.2">LED</text>
<text x="125.2" y="92.2">LED</text>
<text x="139.2" y="92.2">LED</text>
<text x="153.2" y="92.2">LED</text>
<text x="167.2" y="92.2">LED</text>
<text x="181.1" y="92.2">LED</text>
<text x="195.1" y="92.2">LED</text>
<text x="209.1" y="92.2">LED</text>
<text x="223" y="92.2">LED</text>
<text x="236" y="93.5">DB681</text>
<text x="237" y="92.2">LED</text>
<text x="236" y="99.9">DB682</text>
<text x="237" y="98.6">LED</text>
<text x="237" y="104.9">LED</text>
<text x="54.9" y="116.4">DB04</text>
<text x="68.9" y="116.4">DB09</text>
<text x="82.8" y="116.4">DB14</text>
<text x="96.8" y="116.4">DB19</text>
<text x="110.8" y="116.4">DB24</text>
<text x="124.7" y="116.4">DB29</text>
<text x="138.7" y="116.4">DB34</text>
<text x="152.7" y="116.4">DB39</text>
<text x="166.6" y="116.4">DB44</text>
<text x="180.6" y="116.4">DB49</text>
<text x="194.6" y="116.4">DB54</text>
<text x="208.6" y="116.4">DB59</text>
<text x="236.5" y="116.4">DB69</text>
<text x="54.4" y="122.7">DB041</text>
<text x="55.4" y="121.5">LED</text>
<text x="69.4" y="121.5">LED</text>
<text x="83.3" y="121.5">LED</text>
<text x="97.3" y="121.5">LED</text>
<text x="111.3" y="121.5">LED</text>
<text x="125.2" y="121.5">LED</text>
<text x="139.2" y="121.5">LED</text>
<text x="153.2" y="121.5">LED</text>
<text x="167.2" y="121.5">LED</text>
<text x="181.1" y="121.5">LED</text>
<text x="195.1" y="121.5">LED</text>
<text x="209.1" y="121.5">LED</text>
<text x="237" y="121.5">LED</text>
<text x="55.4" y="127.8">LED</text>
<text x="54.9" y="139.2">DB05</text>
<text x="68.9" y="139.2">DB10</text>
<text x="82.8" y="139.2">DB15</text>
<text x="124.7" y="139.2">DB30</text>
<text x="180.6" y="139.2">DB50</text>
<text x="194.6" y="139.2">DB55</text>
<text x="54.4" y="145.6">DB051</text>
<text x="55.4" y="144.3">LED</text>
<text x="68.4" y="145.6">DB101</text>
<text x="69.4" y="144.3">LED</text>
<text x="82.3" y="145.6">DB151</text>
<text x="83.3" y="144.3">LED</text>
<text x="124.3" y="145.6">DB301</text>
<text x="125.2" y="144.3">LED</text>
<text x="181.1" y="144.3">LED</text>
<text x="194.1" y="145.6">DB551</text>
<text x="195.1" y="144.3">LED</text>
<text x="55.4" y="150.7">LED</text>
<text x="68.4" y="151.9">DB102</text>
<text x="69.4" y="150.7">LED</text>
<text x="83.3" y="150.7">LED</text>
<text x="124.3" y="151.9">DB302</text>
<text x="125.2" y="150.7">LED</text>
<text x="195.1" y="150.7">LED</text>
<text x="69.4" y="157">LED</text>
<text x="125.2" y="157">LED</text>
</g>
<g font-size="1.4" fill="#a00000">
<text x="67.6" y="49.5">1</text>
<text x="73.9" y="49.5">2</text>
<text x="81.5" y="49.5">1</text>
<text x="87.9" y="49.5">2</text>
<text x="95.5" y="49.5">1</text>
<text x="101.9" y="49.5">2</text>
<text x="109.5" y="49.5">1</text>
<text x="115.8" y="49.5">2</text>
<text x="123.4" y="49.5">1</text>
<text x="129.8" y="49.5">2</text>
<text x="137.4" y="49.5">1</text>
<text x="143.8" y="49.5">2</text>
<text x="151.4" y="49.5">1</text>
<text x="157.7" y="49.5">2</text>
<text x="165.4" y="49.5">1</text>
<text x="171.7" y="49.5">2</text>
<text x="179.3" y="49.5">1</text>
<text x="185.7" y="49.5">2</text>
<text x="193.3" y="49.5">1</text>
<text x="199.6" y="49.5">2</text>
<text x="207.3" y="49.5">1</text>
<text x="213.6" y="49.5">2</text>
<text x="221.2" y="49.5">1</text>
<text x="227.6" y="49.5">2</text>
<text x="235.2" y="49.5">1</text>
<text x="241.6" y="49.5">2</text>
<text x="235.2" y="55.9">1</text>
<text x="241.6" y="55.9">2</text>
<text x="53.6" y="72.4">1</text>
<text x="59.9" y="72.4">2</text>
<text x="67.6" y="72.4">1</text>
<text x="73.9" y="72.4">2</text>
<text x="95.5" y="72.4">1</text>
<text x="101.9" y="72.4">2</text>
<text x="109.5" y="72.4">1</text>
<text x="115.8" y="72.4">2</text>
<text x="123.4" y="72.4">1</text>
<text x="129.8" y="72.4">2</text>
<text x="137.4" y="72.4">1</text>
<text x="143.8" y="72.4">2</text>
<text x="151.4" y="72.4">1</text>
<text x="157.7" y="72.4">2</text>
<text x="165.4" y="72.4">1</text>
<text x="171.7" y="72.4">2</text>
<text x="179.3" y="72.4">1</text>
<text x="185.7" y="72.4">2</text>
<text x="193.3" y="72.4">1</text>
<text x="199.6" y="72.4">2</text>
<text x="207.3" y="72.4">1</text>
<text x="213.6" y="72.4">2</text>
<text x="221.2" y="72.4">1</text>
<text x="227.6" y="72.4">2</text>
<text x="235.2" y="72.4">1</text>
<text x="241.6" y="72.4">2</text>
<text x="109.5" y="88.9">1</text>
<text x="115.8" y="88.9">2</text>
<text x="123.4" y="88.9">1</text>
<text x="129.8" y="88.9">2</text>
<text x="137.4" y="88.9">1</text>
<text x="143.8" y="88.9">2</text>
<text x="151.4" y="88.9">1</text>
<text x="157.7" y="88.9">2</text>
<text x="165.4" y="88.9">1</text>
<text x="171.7" y="88.9">2</text>
<text x="179.3" y="88.9">1</text>
<text x="185.7" y="88.9">2</text>
<text x="193.3" y="88.9">1</text>
<text x="199.6" y="88.9">2</text>
<text x="207.3" y="88.9">1</text>
<text x="213.6" y="88.9">2</text>
<text x="221.2" y="88.9">1</text>
<text x="227.6" y="88.9">2</text>
<text x="235.2" y="88.9">1</text>
<text x="241.6" y="88.9">2</text>
<text x="235.2" y="95.2">1</text>
<text x="241.6" y="95.2">2</text>
<text x="235.2" y="101.6">1</text>
<text x="241.6" y="101.6">2</text>
<text x="53.6" y="118.1">1</text>
<text x="59.9" y="118.1">2</text>
<text x="67.6" y="118.1">1</text>
<text x="73.9" y="118.1">2</text>
<text x="81.5" y="118.1">1</text>
<text x="87.9" y="118.1">2</text>
<text x="95.5" y="118.1">1</text>
<text x="101.9" y="118.1">2</text>
<text x="109.5" y="118.1">1</text>
<text x="115.8" y="118.1">2</text>
<text x="123.4" y="118.1">1</text>
<text x="129.8" y="118.1">2</text>
<text x="137.4" y="118.1">1</text>
<text x="143.8" y="118.1">2</text>
<text x="151.4" y="118.1">1</text>
<text x="157.7" y="118.1">2</text>
<text x="165.4" y="118.1">1</text>
<text x="171.7" y="118.1">2</text>
<text x="179.3" y="118.1">1</text>
<text x="185.7" y="118.1">2</text>
<text x="193.3" y="118.1">1</text>
<text x="199.6" y="118.1">2</text>
<text x="207.3" y="118.1">1</text>
<text x="213.6" y="118.1">2</text>
<text x="235.2" y="118.1">1</text>
<text x="241.6" y="118.1">2</text>
<text x="53.6" y="124.5">1</text>
<text x="59.9" y="124.5">2</text>
<text x="53.6" y="141">1</text>
<text x="59.9" y="141">2</text>
<text x="67.6" y="141">1</text>
<text x="73.9" y="141">2</text>
<text x="81.5" y="141">1</text>
<text x="87.9" y="141">2</text>
<text x="123.4" y="141">1</text>
<text x="129.8" y="141">2</text>
<text x="179.3" y="141">1</text>
<text x="185.7" y="141">2</text>
<text x="193.3" y="141">1</text>
<text x="199.6" y="141">2</text>
<text x="53.6" y="147.3">1</text>
<text x="59.9" y="147.3">2</text>
<text x="67.6" y="147.3">1</text>
<text x="73.9" y="147.3">2</text>
<text x="81.5" y="147.3">1</text>
<text x="87.9" y="147.3">2</text>
<text x="123.4" y="147.3">1</text>
<text x="129.8" y="147.3">2</text>
<text x="193.3" y="147.3">1</text>
<text x="199.6" y="147.3">2</text>
<text x="67.6" y="153.7">1</text>
<text x="73.9" y="153.7">2</text>
<text x="123.4" y="153.7">1</text>
<text x="129.8" y="153.7">2</text>
</g>
</svg>
